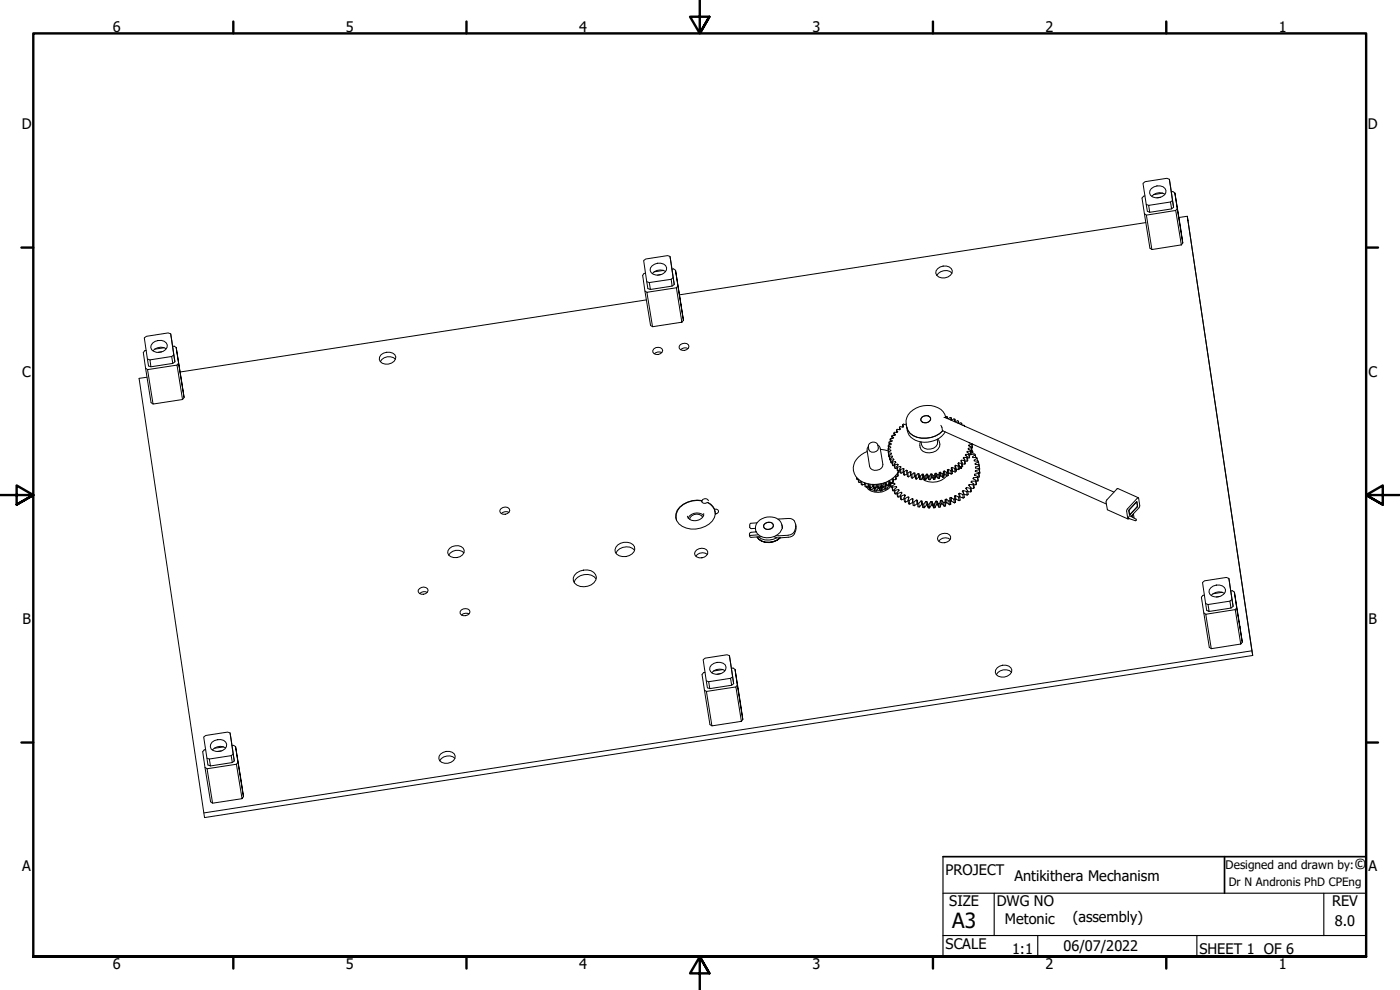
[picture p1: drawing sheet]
<svg xmlns="http://www.w3.org/2000/svg" width="420mm" height="297mm" viewBox="0 0 420 297" stroke-linecap="round" stroke-linejoin="round" font-family="sans-serif">
<!-- layer: Visible (ANSI) -->
<g fill="none" stroke="#000" stroke-width=".3">
<path d="M343.6 58.8l-.4 .1-.5 .5 2.4 15.1 .6 .4M345.5 56.6a2.69 2.69 0 0 1 4.4 .6 2.62 2.62 0 0 1-2.2 2.1 2.62 2.62 0 0 1-2.7-1.4l.1-.7zM348.3 59.2l-1.1 .2M349 57.9l-2.8 .5M349.6 58.3a3.1 3.1 0 0 0-3.9 .6M350.9 53.8l1.3 8.4-.6 .5M351.5 57.6l.5-.1 .6 .4M352.6 57.9l2.4 15zM195.7 79.8a2.71 2.71 0 0 1 4.4 .6 2.64 2.64 0 0 1-2.2 2.1 2.64 2.64 0 0 1-2.8-1.4l.1-.7zM201.1 76.9l1.3 8.5-.7 .4M343.5 64.1l.5 .4M343.9 66.8l-140 21.7"/>
<path d="M344 61.3l.7 .3M344 64.5l8.8-1.4 1.7 10.4-8.8 1.4zM351.3 60.6l-6.6 1 .4 2.1-.8-.3-1.3-8.4 .7-.5 6.5-1 .7 .3 1.3 8.4M351.9 60.1l-.6 .5 .3 2.1-6.5 1M353.3 62.6l-.5 .5M355 72.9l-.5 .6M356.3 64.9l-2.5 .4M193.5 87.3l.6 .4M193.7 82h-.4l-.4 .6 2.3 15 .6 .4M194 90l-139.9 21.6M194.1 84.5l.8 .3M194.1 87.7l8.9-1.4 1.6 10.4-8.8 1.3z"/>
<path d="M198.4 82.4l-1.1 .2M199.1 81.1l-2.8 .5M199.8 81.5a3.1 3.1 0 0 0-4.1 .6M201.4 83.8l-6.5 1 .3 2.1-.8-.3-1.2-8.4 .6-.5 6.6-1 .7 .2 1.3 8.5M201.7 80.8l.4-.1 .6 .4M202 83.3l-.6 .5 .3 2-6.5 1.1M202.7 81.1l2.4 15zM203.5 85.8l-.5 .5M205.1 96.1l-.5 .6M281.4 80.6a2.71 2.71 0 0 1 4.4 .6 2.64 2.64 0 0 1-2.2 2.2 2.64 2.64 0 0 1-2.8-1.4l.1-.7zM285.7 81.9a3 3 0 0 0-4.6 .8M43.7 110.5l.6 .4"/>
<path d="M43.9 105.1l-.5 .1-.4 .6 2.3 15 .6 .4M44.1 113.2l-2.4 .3 19.7 131.8 314.6-48.6-19.7-131.8 19.7 131.8M44.2 107.7l.8 .3M44.3 110.9l8.8-1.4 1.7 10.4-8.9 1.3zM45.8 102.9a2.71 2.71 0 0 1 4.4 .6 2.64 2.64 0 0 1-2.2 2.2 2.64 2.64 0 0 1-2.7-1.4v-.7zM48.6 105.6l-1.1 .1M49.3 104.3l-2.9 .5M49.9 104.6a3.1 3.1 0 0 0-4 .7M51.2 100.1l1.3 8.5-.6 .4M51.5 107l-6.5 1 .3 2.1-.7-.3-1.3-8.4 .6-.5 6.6-1 .7 .2 1.3 8.5M51.8 103.9h.5l.6 .4M52.2 106.5l-.7 .5 .4 2-6.6 1.1"/>
<path d="M52.9 104.3l2.3 15zM53.6 109l-.5 .5M55.2 119.3l-.4 .6M114.3 106.5a2.77 2.77 0 0 1 4.5 .6 2.65 2.65 0 0 1-2.2 2.1 2.65 2.65 0 0 1-2.8-1.3l.1-.8zM118.7 107.8a2.93 2.93 0 0 0-4.6 .7M196.3 104.6a1.65 1.65 0 0 1 2.6 .6 1.65 1.65 0 0 1-1.4 1.2 1.65 1.65 0 0 1-1.6-.8v-.5zM198.6 105.8a1.93 1.93 0 0 0-2.3 .4M204.2 103.4a1.6 1.6 0 0 1 2.6 .6 1.62 1.62 0 0 1-1.4 1.1 1.62 1.62 0 0 1-1.6-.7v-.5zM206.5 104.6a1.86 1.86 0 0 0-2.2 .3M260.3 135.5a5.6 5.6 0 0 0-4.1 5.8 5.8 5.8 0 0 0 6.3 4.1 7.8 7.8 0 0 0 7.2-4.1v.5l-.2 .1M263.4 133.5l.5 .4 .3 .6 .8 4.8a2.13 2.13 0 0 1-1.8 1.8 2.13 2.13 0 0 1-2.2-1.1l-.8-4.9 .1-.6 .3-.5M263.4 133.5l.2 .9a1.56 1.56 0 0 1-1.3 1.3 1.56 1.56 0 0 1-1.6-.8l-.1-.9"/>
<path d="M263.4 133.5a1.48 1.48 0 0 0-1.5-.8 1.48 1.48 0 0 0-1.3 1.3M264.2 134.8l2.4 .5M266.6 135.6l-.1-.7 .8 .1 .1 .2-.8 .4v.3M266.6 135.7l.2 1.3M266.7 134.6l-.1-.8 .7 .3v.2l-.8 .3v.3M266.8 137h.1M266.8 136.6l.1 .2M266.9 133.5l-.1-.6 .7 .2v.3l-.9 .2v.2M267 138h.3M267.2 137.5l.1 .2M267.2 132.5l-.1-.6 .7 .3-.1 .2-.9 .2v.3M267.5 136l-.9-.1 .2 1.1"/>
<path d="M267.5 136.2v-.2v.2l-.7 .4 .2 1.4M267.7 138.4l.1 .2M267.7 131.5l-.1-.6 .6 .4-.1 .2-.9 .1-.1 .3M267.8 136.8h-.9l.1 1.2M267.8 138.8l-.3 .1M267.8 137.1v-.3v.3l-.6 .4 .3 1.4M268.1 137.7h-.8l.2 1.2M268.2 138l-.1-.3 .2 .2-.6 .5 .3 1.3M268.4 130.6l-.2-.7 .6 .5-.2 .2h-.8l-.2 .3M268.4 139.3l.1 .2M268.4 139.7h-.4M268.7 138.5l-.9 .1 .2 1.1"/>
<path d="M268.7 138.8v-.3l.2 .2-.5 .6 .3 1.3M269.1 129.7l-.1-.7 .5 .5-.2 .2h-.9l-.2 .2M269.4 139.3l-.9 .2 .2 1.1M269.4 139.6v-.3l.2 .1-.5 .6 .2 1.1 .2 .2M270 128.9l-.1-.7 .4 .5-.3 .2-.8-.1-.2 .2M270.2 139.9l-.9 .3 .2 1.1M270.9 127.4l.2-.2 .9 .3M271 128.1l-.1-.7 .3 .6-.3 .2-.8-.2-.2 .2M272.1 128.1a5.1 5.1 0 0 0 5.9 3.4 7.2 7.2 0 0 0 5-2.3M272.1 128.1a5.1 5.1 0 0 0 6.3 4.6l.9-.2a6.2 6.2 0 0 0 4.4-2.9M276.5 125.4a1.47 1.47 0 0 1 1.6-.7 1.47 1.47 0 0 1 1.2 1.3 1.64 1.64 0 0 1-1.5 .9 1.64 1.64 0 0 1-1.5-1zM276.7 125.1a1.59 1.59 0 0 1 2.6 .6 1.66 1.66 0 0 1-1.3 1.2 1.66 1.66 0 0 1-1.6-.8z"/>
<path d="M281.3 131.8a2.36 2.36 0 0 1-3 3 1.96 1.96 0 0 1-1.9-2.2M281.4 131.7a2.37 2.37 0 0 1 .5 2.5 2.37 2.37 0 0 1-1.9 1.5 2.64 2.64 0 0 1-3.9-2.6l.1-.5M282.4 127.6l.5 1.6 49.2 22M283.3 125.3l51 22.3M283.8 125h.4M283.8 125.4a4.4 4.4 0 0 0-4.4-3.7 6.9 6.9 0 0 0-7.2 3.6l-.3 .9 .2 1.9M284.2 125.5v-.5l.1 .6M285.5 125.3h-.3l-.7 .4M286.6 125.8l-.3-.1-.7 .4-.3-.1 .2-.7 .1 .8M286.8 139.6l.7 .2 .2 1.1-.8-.2M287.4 126.9l.3-.5 .1 .7M287.7 126.4l-.3-.2-.8 .4-.2-.2 .2-.6 .1 .7"/>
<path d="M287.7 138.9l.8 .1 .2 1.1-.8-.1-.2-1.1-.3 .2 .4 .5 .2 1.1-.3 .2M287.8 139.6l-.3 .2M287.9 140h.1M288.4 127.4l.2-.4 .1 .5M288.5 138.1l.9 .1 .2 1.1-.8-.1M288.6 138.6l-.1-.5-.2 .2 .5 .5 .1 1.1-.2 .2M288.6 127l-.2-.1-.7 .2M288.8 138.8l-.3 .2M289 127.6l.5 .1M289.2 137.2l.9 .1 .2 1.1h-.7M289.3 137.7l-.1-.5-.1 .2 .5 .6 .1 1.1-.1 .2M289.4 127.8l.1 .1"/>
<path d="M289.6 138l-.2 .2M289.8 136.3h.9l.2 1.1h-.6M289.9 136.7l-.1-.4-.1 .3 .6 .4 .1 1.1-.1 .3M290.3 135.5l.9-.2 .1 1.1-.4 .1M290.3 137l-.2 .3M290.3 135.7v-.2l-.1 .2 .6 .3 .1 1.4M290.6 134.5l.9-.2 .1 1.1-.3 .1M290.7 134.8l-.1-.3-.1 .2 .8 .4v1.3M290.8 133.5l.8-.2 .2 1.1-.2 .1M290.8 132.8l.3 .1M290.8 133.8v-.3v.3l.7 .3 .1 1.3M290.8 136l-.1 .3"/>
<path d="M290.9 132.8v.1M291.3 135.1l-.1 .2M291.3 136.4h.1M291.3 136.4l1.2-.2 .2 .2M291.4 136l.5-.5 .2 .8M291.5 134.1v.2M291.6 133.2v.1M291.7 135.2h.1M291.7 133.2l.1 1.2M291.7 135.2l.2 .3M291.8 133.4v-.2l-.1 .3M292.8 137.2l-.1-.8-.9 .7 .2 .2 1.1-.1 .1 .3"/>
<path d="M293.4 138.3l-.2-.8-.9 .6 .1 .2h1.2l.1 .3M293.8 139.7l-1.1 .5 .1 .2-.1-.2M293.8 139.7l.1 1.2M293.8 139.7v-.3l-1.1-.1-.1-.2 1.1-.5 .3 2.2M150.4 152.6a1.59 1.59 0 0 1 2.6 .5 1.66 1.66 0 0 1-1.4 1.2 1.66 1.66 0 0 1-1.6-.7v-.5zM152.7 153.7a1.93 1.93 0 0 0-2.2 .4M203 155.9v.1M210.6 150.3l.1 .4a1.36 1.36 0 0 0 1.6 .1 4.1 4.1 0 0 1 2.4 3.4M210.6 150.3a7.1 7.1 0 0 0-7.3 2.9l-.4 1.1 .1 1.8M210.7 150.2a7.4 7.4 0 0 0-7.5 2.9 3.7 3.7 0 0 0 2.8 5.3 7.4 7.4 0 0 0 8.4-3.1l.3-1.1 .9-.5v-.4l-.6-.5h-.5M210.7 150.3h-.1M210.9 155.2a2.19 2.19 0 0 0-2.2-.9 2.19 2.19 0 0 0-1.7 1.5"/>
<path d="M211.2 154.7a2.96 2.96 0 0 0-4.7 .7M211.2 154.1a2.59 2.59 0 0 1-3.2 2.1 1.98 1.98 0 0 1-1.7-1.3M212.4 150.7l.9 .6 1.2 1.5M212.6 150.2a1.05 1.05 0 0 0-1.1-.6 1.05 1.05 0 0 0-.9 .9M214.5 152.8l.2 1.3M215 154.1l-.3 .1M226.9 159.6l-1.8 .2-.2 .8M227.2 156.9l-2.1 .3-.1 1 .3 .4 1.4-.1M229.2 157.5a1.56 1.56 0 0 1 1.6-.8 1.56 1.56 0 0 1 1.3 1.1 1.64 1.64 0 0 1-1.4 1.1 1.64 1.64 0 0 1-1.5-.9zM229.4 157.3a1.69 1.69 0 0 1 2.7 .3 1.64 1.64 0 0 1-1.2 1.2 1.64 1.64 0 0 1-1.7-.6v-.5zM233.5 155.8a7.4 7.4 0 0 1 4.5 .1 2.76 2.76 0 0 1 .7 2.8 2.76 2.76 0 0 1-2.2 1.9l-3.6 .1M234.7 157.6a1.78 1.78 0 0 1-.6 2.2 4.6 4.6 0 0 1-7.2-.3v.1a3.7 3.7 0 0 1 4.1-4.5 3.4 3.4 0 0 1 3.8 3.4"/>
<path d="M234.7 158.2l.1 .2M238.8 157.4a2.75 2.75 0 0 1-2.2 3.8l-2.8 .2-1.5-.4M257 143.2l.2 .6M257.1 143.3l.1 .5h.3M257.5 143.7l.3 1.1M257.7 143.8l.1 1 .6-.1M258.3 144.3l.2 1.1 .2 .1M258.6 144.5l.1 1 .8-.2-.1-.4 .2 1.1 .3 .1M259.8 145l.1 1.1 .7-.3M260.1 146.1v.1M260.1 146v.2l.8-.2M260.4 146.2l.5 .4"/>
<path d="M260.5 145.2l.5 1.7 .3 .2M260.7 145.2l.2 1.2zM260.9 146.4l.3 .1 .1 .6 1-.7M261.1 145.3l.2 1.2 .5-.5M261.5 146.9l1 .3M261.7 145.4l.1 .6 .4 .1-.2-.7M262.2 145.4l.2 1.2-.3-.6M262.2 146.3l.1 .2M262.4 146.6l.1 .7zM262.4 146.6h.4M262.5 147.3l.4 .1M262.6 145.4l.2 1.2 .3-.5"/>
<path d="M262.8 146.5l.1 .9 .6-.8M263.1 146.1h.4M263.4 145.3l.1 .7-.4 .1-.1-.7M263.4 146.1l.1 .5 .3-.2M263.7 145.3l.2 1.2-.4-.5M264.1 145.2l.1 1.3 .3-.6M264.1 146.5l.1 .8-.4-.7M264.1 147.2l-1 .1M264.2 146.5h-.3M264.7 145.9l.1 .5M264.7 147.3h-.5M264.7 145.1l.1 .7-.3 .1-.1-.8"/>
<path d="M264.9 145.9l-.4 .1 .2 1.3 .1-.9M265 146v.3l-.2 .1M265.1 145l.2 1.2-.5-.4M265.5 144.9l.2 1.2 .1-.7M265.7 146.1l-.4 .1M265.7 146.7l-1 .4M265.7 145.9l.2 .9-.9-.5M265.9 144.7l.2 .7-.3 .1-.2-.7M266.5 144.4l.2 1.2-.6-.2 .2 1.2-.4 .2M266.8 144.3l.2 1.1zM267 145.8l-.8 .6M267 144.8l.2 1-1.1-.1"/>
<path d="M267 144.1l.2 .6-.2 .2M267 145.4l-.3 .2M267.2 144.8l.1 .3M267.3 144.8h.1M267.3 144.8l.2 1.4M267.3 145.9a4.7 4.7 0 0 1-7.2 .2M267.3 145.7l-.1 .1M267.7 145.9l.1 .3M267.7 143.7l.2 1.2-.7-.2M268 143.9v-.4l.1 1.1-.2 .3M268.1 144.3v-.3v.3M268.1 144h.1"/>
<path d="M268.3 146.9l.2 .2M268.5 145l-1.2 .1 .2 1.1h.2M268.5 145.3v-.3l.1 .3-.9 .6 .3 1.4M268.6 142.9l.2 1h-.7M268.9 142.6l.1 1.1-.2 .2M269 146l-1.2 .2 .2 1.1 .4-.1M269 146.3v-.3l.2 .2-.9 .7 .4 1.3M269.1 140l.2 .2M269.2 147.8l.2 .3M269.2 140.5l-.5 .1M269.3 142l.2 .9-.6 .1M269.5 141.8v1.1"/>
<path d="M269.7 146.9l-1.2 .2 .2 1.1h.5M269.7 147.2v-.3l.2 .2-.7 .7 .3 1.4M269.7 141.3v.5M270 140.7l.3 .2M270.1 141.2l-.6 .1M270.1 148.7l.3 .2M270.2 140.3v-.4l.2 .2-.4 .6 .2 1.1 .2 .2M270.5 147.7l-1.1 .4 .1 1.1 .7-.2M270.6 148.1l-.1-.4 .2 .2-.6 .8 .2 1.1 .3 .2M271 141.3l.3 .2M271.1 140.6l-.8 .3 .1 1.1M271.1 141.7l-.7 .3"/>
<path d="M271.1 141v-.4l.2 .1-.3 .6 .2 1.1 .3 .2M271.3 149.4l.3 .2M271.5 148.4l-1.1 .5 .2 1.1 .7-.3M271.5 148.9v-.5l.2 .2-.4 .8 .1 1.1 .3 .2M272.1 141.1l-.8 .4 .2 1.1M272.2 141.7l-.1-.6 .2 .1-.1 .6 .1 1.1 .3 .2M272.2 141.8l.2 .2M272.2 142.2l-.7 .4M272.5 150.1l.3 .1M272.5 149.1l-.9 .5 .1 1.1 .8-.4M272.6 143.1l.7-.5-.2-1.1 .3 .1 .1 1.8 .3 .1M272.7 149.6l-.2-.5 .3 .1-.3 .9 .2 1.1 .3 .1"/>
<path d="M273.1 141.5l-.7 .5 .2 1.1M273.3 142.6h.1M273.3 142.3l.3 .1M273.8 149.6l-1 .6 .2 1.1 .9-.6M273.8 143.5l.6-.5-.1-1.1h.3l.2 1.8M273.9 150.6l.3 .1M273.9 150.4l-.1-.8 .3 .1-.2 .9 .2 1.1 .3 .1M274.3 141.9l-.7 .5 .2 1.1M274.4 143h.3M274.8 143.7h.3M274.9 142.6h-.3l.2 1.1M275 150l-.8 .7 .2 1.1 .9-.7"/>
<path d="M275.3 151.1l-.3-1.1 .4 .1 .1 1.9 .4 .1M275.3 150.9l.4 .1M275.5 142.1l-.6 .5 .2 1.1M275.7 143.2h.3M275.8 142.4l.3 1.5-.3-1.8h-.3l.2 1.1-.6 .5M275.9 142.8h.4M276.1 143.9h.3M276.4 150.3l-.7 .7 .2 1.1 .7-.7M276.8 142.3l-.5 .5 .1 1.1M276.8 151l.2 1.3-.1-1.1M276.9 151.2l-.1-.8-.4-.1 .2 1.1h.3M276.9 151.2h.3"/>
<path d="M276.9 143.4h.3l-.1-1.1h-.3l.1 1.1-.5 .5M277 152.3h.4M277.1 142.3l.4 1.7-.3-.6M277.3 142.9h.3M277.5 144h.3M277.8 150.4l-.6 .8 .2 1.1 .6-.8M278 142.3l-.4 .6 .2 1.1M278.2 150.6l.4 1.8-.2-1.1M278.2 143.4h.4l-.3-1.1h-.3l.2 1.1-.4 .6M278.3 142.3l.5 1.7-.2-.6M278.4 151.3l-.2-.8-.4-.1 .2 1.1 .4 .1M278.4 151.3h.4"/>
<path d="M278.6 152.4h.4M279 142.8l-.4 .1M279.2 143.9l-.4 .1M279.3 150.5l-.5 .8 .2 1.1 .5-.8M279.3 142.2l-.3 .6 .2 1.1M279.5 143.3h.3l-.1-1.1h-.4l.2 1.1-.3 .6M279.7 142.2l.3 .5 .2 1.1-.4-.5M279.7 150.5l.2 1.1h-.4l-.2-1.1h.4l.3 .8M280 151.3l.2 1.1-.3-.8M280.4 142.7h-.4M280.4 151.2l-.4 .1M280.5 143.8h-.3"/>
<path d="M280.6 152.3l-.4 .1M280.6 142.1l-.2 .6 .1 1.1M280.8 150.4l-.4 .8 .2 1.1 .4-.8M280.8 143.2l.3-.1-.2-1.1-.3 .1 .2 1.1-.3 .6M280.9 142l.5 .5 .2 1.1-.5-.5M281.1 150.4l.2 1.1h-.3l-.2-1.1h.3l.5 .7M281.6 151.1l.2 1.1-.5-.7M281.8 142.4l-.4 .1M281.9 141.8v1.7M281.9 143.5l-.3 .1M282 151l-.4 .1M282.1 142.9l.3-.1-.2-1.1-.3 .1v1.7"/>
<path d="M282.2 141.7l.5 .4 .3 1.1-.6-.4M282.2 152.1l-.4 .1M282.2 150.2l-.2 .8 .2 1.1 .2-.8M282.6 150.1l.2 1.1-.4 .1-.2-1.1 .4-.1 .6 .7M283.1 142.1h-.4M283.1 141.4l.2 1.8M283.2 150.8l.2 1.1-.6-.7M283.3 143.2h-.3M283.3 142.5l.3-.1-.2-1.1-.3 .1 .2 1.8M283.4 141.3l.7 .4 .1 1.1-.6-.4M283.6 150.7l-.4 .1M283.8 151.8l-.4 .1"/>
<path d="M283.8 150.9v.9M284.1 149.8l.1 1.1h-.4l-.1-1.1M284.2 142.8a5.6 5.6 0 0 1-7.5 .8M284.4 141.1l.1 1.1M284.4 141.6l-.3 .1M284.5 142.1l.3-.2-.2-1.1-.3 .2 .3 1.7M284.5 142.2l.1 .5M284.6 142.7l-.4 .1M284.6 140.8l.7 .4 .2 1.1-.7-.4M284.6 142l-.1 .2M284.8 150.4l-.7-.6h-.4l.1 2M284.8 150.4l.1 1.1-.7-.6"/>
<path d="M285.1 150.2l-.3 .2M285.3 151.3l-.4 .2M285.4 149.3l-.3 .1 .2 1.9-.2-1.8M285.6 140.8l.2 1.3M285.6 141l-.3 .2M285.7 141.5l.2-.2 .7 .3M285.7 140.2l.8 .3M285.8 142.1l-.3 .2M285.9 141.3l-.2-1.1-.2 .2 .3 1.7M286.3 149.8l-.9-.5 .2 1.1-.4 .1M286.3 149.8l.1 1.1-.8-.5M286.5 140.5l.1 1.1"/>
<path d="M286.6 149.6l-.3 .2M286.7 148.7l-.3 .1 .4 1.9-.2-1.3M286.7 140.4l-.2 .1M286.8 150.7l-.4 .2M286.8 140.8v-1.2l-.3 .2 .4 1.7-.3 .1M287.1 141.2l-.1-.3 .1 .3h-.2M287.3 140.8l-.3 .1M287.7 149.1l-1-.4 .2 1.1-.3 .1M287.7 149.1l.1 1.1-.9-.4M288 148l-.3 .2 .5 1.9-.4 .1M288 149l-.3 .1M288 140l-.1 .1"/>
<path d="M288.1 140l.1 .2M288.2 140v.2M288.2 140.2h.3zM288.5 140.2v.3zM288.6 140.5l-.6 .1M288.9 148.4l-.9-.4v1.1M288.9 148.4l.2 1.1-1-.4M289.1 147.2l1 .3M289.2 148l-.1-.8-.3 .2 .5 .8 .1 1.1-.3 .2M289.3 148.2l-.4 .2M290 146.3l1.2 .2M290.1 147.5l.2 1.1-1-.3"/>
<path d="M290.1 146.9l-.1-.6-.2 .2 .6 .7 .2 1.1-.3 .3M290.4 147.2l-.3 .3M290.9 145.4h1.2M291 145.8l-.1-.4-.2 .2 .7 .6 .1 1.1-.2 .3M291.2 146.5l.1 1.1-.9-.1M291.4 146.2l-.2 .3M291.6 144.8v-.4l-.2 .2 .8 .6 .2 1.1-.2 .2M292.1 145.4l.1 1.1h-.8M292.2 143.7l-.1-.4-.1 .3 .9 .5v1.3M292.2 145.2l-.1 .2M292.6 142.6l-.1-.3-.1 .3 1 .3 .1 1.4M292.8 144.3l.1 1.1-.6 .1"/>
<path d="M292.8 141.5l-.1-.3v.3l1.1 .3v1.4M292.8 140.4l1.1 .2 .1 1.4M292.8 144.3l-1.2 .1M292.9 144.1l-.1 .2M293.3 143.2l.2 1.1-.5 .1M293.3 143.2l-1.2 .1M293.4 142.9l-.1 .3M293.7 142.1l.1 1.1h-.3M293.7 142.1l-1.2 .2M293.8 141.8l-.1 .3M293.9 140.9l.1 1.1-.2 .1M293.9 140.9l-1.2 .3"/>
<path d="M293.9 140.6v.3M338.9 154.8l2.1 1v.3l-.3 .1-1.9-.6zM339 154.3v.1M339.4 154.9l2.6-2.9-.4-2.7-3.4 3.7 .3 2.6 .1 .1 .2-.1M339.5 154.8l.1 .2M339.9 154.5l.1 .7M340.1 154.1l.3 1.4M341 150.7h.2l.1 1.3-2.2 2.4-.3-1.1 .2-.4zM341 150.6l.1 .1M341.1 150.6l.2 1.5-2.3 2.4-.2-1.3 .1-.3zM341.6 149.3l-6.2-2.7-3.4 3.7 .4 2.7 6.1 2.7M125.9 176.6a1.56 1.56 0 0 1 2.6 .6 1.66 1.66 0 0 1-1.4 1.1 1.66 1.66 0 0 1-1.6-.7v-.5z"/>
<path d="M128.2 177.7a1.79 1.79 0 0 0-2.2 .4M134.9 164.5a2.71 2.71 0 0 1 4.4 .6 2.64 2.64 0 0 1-2.2 2.2 2.64 2.64 0 0 1-2.7-1.4l.1-.7zM139.2 165.8a3 3 0 0 0-4.5 .8M173.1 171.9a4 4 0 0 1 5.6 .5 2.28 2.28 0 0 1-1.2 3.1 3.7 3.7 0 0 1-5.4-1.2l-.1-.9 .4-.8zM178.9 173.7a4 4 0 0 0-6.6 1M185.4 163.5a3.5 3.5 0 0 1 5 .5 2.81 2.81 0 0 1-3.6 3 1.93 1.93 0 0 1-2.1-1.2 1.93 1.93 0 0 1 .7-2.3zM190.5 165.1a3.5 3.5 0 0 0-5.6 .9M209.1 165a2.28 2.28 0 0 1 3.3 .5 2.04 2.04 0 0 1-1.7 1.9 2.04 2.04 0 0 1-2.3-1.3l.2-.6zM212.3 166.4a2.4 2.4 0 0 0-3.5 .5M224.9 160.6l.2 .5 .3 .1 3.1-.2M227.2 161.1a4.6 4.6 0 0 0 6.9 .3 4.8 4.8 0 0 1-6.9-.3 4.5 4.5 0 0 0 7 .3M227.6 160.5l-2.7 .1"/>
<path d="M227.6 161.1a4.7 4.7 0 0 0 5.5 .3M282 160.5a1.91 1.91 0 0 1 2-.5 1.91 1.91 0 0 1 1.3 1.6 2.34 2.34 0 0 1-3.8 .6l-.2-.6 .2-.6zM285.2 161.9a2.36 2.36 0 0 0-3.5 .5M361.4 178.5l-.4 .1-.4 .6 2.3 15 .6 .4M363.4 176.3a2.71 2.71 0 0 1 4.4 .6 2.64 2.64 0 0 1-2.2 2.2 2.64 2.64 0 0 1-2.8-1.4l.1-.7zM366.1 179l-1.1 .1M366.8 177.7l-2.8 .5M367.5 178a3.1 3.1 0 0 0-4 .7M368.8 173.6l1.3 8.3-.7 .5M369.4 177.3l.5-.1 .6 .5M369.7 179.9l-.6 .5 .3 2-6.5 1.1M370.5 177.7l2.3 15z"/>
<path d="M138.4 183a1.65 1.65 0 0 1 2.7 .6 1.68 1.68 0 0 1-3 .5v-.6zM140.8 184.2a2.04 2.04 0 0 0-2.3 .4M213.5 199.5a3.1 3.1 0 0 1 4.1 0 1.73 1.73 0 0 1-1 2.5 2.59 2.59 0 0 1-3.6-1.1l.1-.7zM218.9 196.7l1.3 8.4-.6 .5M361.3 183.9l.6 .4M361.8 181.1l.7 .3M369.1 180.4l-6.6 1 .4 2.1-.7-.3-1.3-8.4 .6-.5 6.5-1 .8 .3 1.3 8.3M371.1 182.4l-.4 .5M372.8 192.7l-.4 .5-8.9 1.4-1.6-10.3 8.8-1.4 1.7 10.3M375.7 195.3l-314.5 48.6M69 219.9l1.3 8.4-.6 .5M211.4 207.1l.6 .4"/>
<path d="M211.6 201.7l-.4 .1-.5 .6 2.4 15 .6 .4M212 204.3l.7 .2M216.3 202.1l-1.2 .2M217 200.9l-2.8 .4M217.6 201.2a3.1 3.1 0 0 0-4 .7M219.2 203.5l-6.5 1 .3 2.1-.7-.2-1.3-8.5 .6-.4 6.6-1 .7 .2 1.3 8.4M219.5 200.5l.5-.1 .6 .5M219.9 203.1l-.7 .4 .4 2.1-6.6 1M220.6 200.9l2.3 15zM221.3 205.6l-.4 .5M222.9 215.9l-.4 .5-8.8 1.4-1.7-10.3 8.9-1.4 1.6 10.3M299.3 200.4a2.71 2.71 0 0 1 4.4 .6 2.64 2.64 0 0 1-2.2 2.1 2.64 2.64 0 0 1-2.8-1.4l.1-.6z"/>
<path d="M303.6 201.7a3 3 0 0 0-4.6 .7M61.5 230.2l.6 .5M61.7 224.9l-.4 .1-.5 .5 2.4 15.1 .6 .4M62.1 227.5l.7 .2M63.6 222.7a2.71 2.71 0 0 1 4.4 .6 2.71 2.71 0 0 1-1.8 2.2 2.71 2.71 0 0 1-2.8-.8l-.3-.6 .1-.7zM66.4 225.3l-1.1 .2M67.1 224.1l-2.8 .4M67.7 224.4a3.1 3.1 0 0 0-4 .6M69.4 226.7l-6.6 1 .4 2.1-.8-.3-1.3-8.4 .7-.4 6.5-1 .7 .2 1.3 8.4M69.6 223.7l.5-.1 .6 .4M70 226.3l-.6 .4 .3 2.1-6.5 1M70.7 224l2.4 15z"/>
<path d="M71.4 228.7l-.4 .6M73.1 239l-.5 .6-8.8 1.4-1.7-10.3 8.9-1.4 1.6 10.3M132.2 226.3a2.69 2.69 0 0 1 4.4 .6 2.62 2.62 0 0 1-2.2 2.1 2.62 2.62 0 0 1-2.7-1.4l.1-.7zM136.5 227.5a2.99 2.99 0 0 0-4.5 .8"/>
</g>
<!-- layer: Border (ANSI) -->
<g fill="none" stroke="#000" stroke-width=".72">
<path d="M70 6.5v3.5M140 6.5v3.5M210 0v10l-2.9-5h5.8l-2.9 5 2.9-5M280 6.5v3.5M350 6.5v3.5M6.4 74.3h3.6M410 74.3h3.6M0 148.5h10l-5-2.8v5.7l5-2.9-5 2.9M420 148.5h-10l5-2.8v5.7l-5-2.9 5 2.9M6.4 222.8h3.6M410 222.8h3.6M10 287v-277h400v277h-400h400"/>
<path d="M70 287v3.6M140 287v3.6M212.9 292l-2.9-5 2.9 5h-5.8l2.9-5v10M280 287v3.6M350 287v3.6"/>
</g>
<!-- layer: Title (ANSI) -->
<path d="M283 257h127v30h-127M367.5 257v11" fill="none" stroke="#000" stroke-width=".51"/>
<path d="M283 257v30M283 268h127M298.4 268v12.7M397.3 268v12.7M283 280.7h127M311.4 280.7v6.3M359.2 280.7v6.3" fill="none" stroke="#000" stroke-width=".34"/>
<text font-size="6.3" x="285.8" y="278.5">A3</text>
<text font-size="4.5" x="406.4" y="260.8">©</text>
<g font-size="4.4">
<text x="33.8" y="9.6">6</text>
<text x="103.8" y="9.6">5</text>
<text x="173.8" y="9.6">4</text>
<text x="243.8" y="9.6">3</text>
<text x="313.8" y="9.6">2</text>
<text x="383.8" y="9.6">1</text>
<text x="6.5" y="38.8">D</text>
<text x="410.5" y="38.8">D</text>
<text x="6.7" y="113">C</text>
<text x="410.7" y="113">C</text>
<text x="6.7" y="187.3">B</text>
<text x="410.7" y="187.3">B</text>
<text x="6.7" y="261.5">A</text>
<text x="283.8" y="262.4">PROJECT</text>
<text x="410.7" y="261.5">A</text>
<text x="304.5" y="264.3">Antikithera Mechanism</text>
<text x="284.9" y="272">SIZE</text>
<text x="299.1" y="272">DWG NO</text>
<text x="399.8" y="271.9">REV</text>
<text x="301.6" y="277.4">Metonic</text>
<text x="321.9" y="276.7">(assembly)</text>
<text x="400.6" y="277.8">8.0</text>
<text x="283.8" y="284.7">SCALE</text>
<text x="303.7" y="286.3">1:1</text>
<text x="319.2" y="285.4">06/07/2022</text>
<text x="360" y="286.2">SHEET 1 OF 6</text>
<text x="33.8" y="290.6">6</text>
<text x="103.8" y="290.6">5</text>
<text x="173.8" y="290.6">4</text>
<text x="243.8" y="290.6">3</text>
<text x="313.8" y="290.6">2</text>
<text x="383.8" y="290.6">1</text>
</g>
<text font-size="3.6" x="367.8" y="260.8">Designed and drawn by:</text>
<text font-size="3.5" x="368.8" y="265.8">Dr N Andronis PhD CPEng</text>
</svg>
